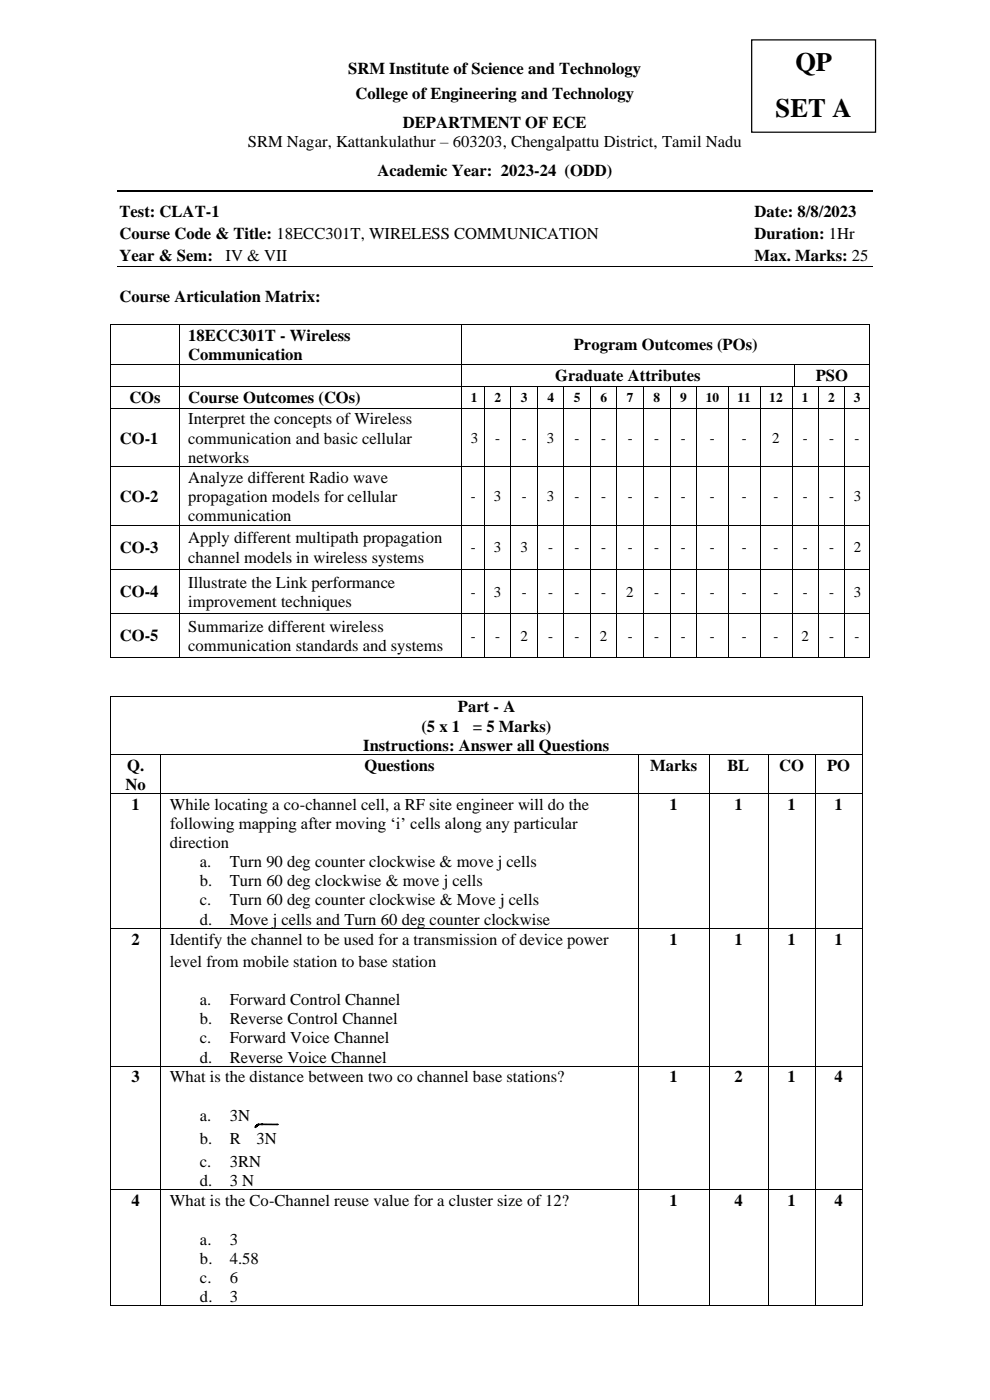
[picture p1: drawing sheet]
<svg xmlns="http://www.w3.org/2000/svg" width="210mm" height="297mm" viewBox="0 0 210 297" stroke-linecap="round" stroke-linejoin="round" font-family="sans-serif">
<path d="M24.9 40.5h160.3" fill="none" stroke="#000" stroke-width=".25"/>
<g fill="none" stroke="#000" stroke-width=".21">
<path d="M24.9 56.6h160.3M23.5 69v8.1M23.5 77.3v4.6M23.6 68.9h14.3M23.6 77.2h14.3M38 69v8.1M38 77.3v4.6M38.1 68.9h59.8M38.1 77.2h59.8M98 69v8.1M98 77.3v4.6M98.1 68.9h86.3"/>
<path d="M98.1 77.2h70.3M168.5 77.3v4.6M168.6 77.2h15.8M184.5 69v8.1M184.5 77.3v4.6M23.5 82v4.6M23.5 86.8v12.2M23.5 99.1v12.2M23.6 82h14.3M23.6 86.7h14.3M23.6 99h14.3M38 82v4.6"/>
<path d="M38 86.8v12.2M38 99.1v12.2M38.1 82h59.8M38.1 86.7h59.8M38.1 99h59.8M98 82v4.6M98 86.8v12.2M98 99.1v12.2M98.1 82h4.6M98.1 86.7h4.6M98.1 99h4.6M102.8 82v4.6"/>
<path d="M102.8 86.8v12.2M102.8 99.1v12.2M102.8 82h5.5M102.8 86.7h5.5M102.8 99h5.5M108.4 82v4.6M108.4 86.8v12.2M108.4 99.1v12.2M108.5 82h5.4M108.5 86.7h5.4M108.5 99h5.4M114 82v4.6"/>
<path d="M114 86.8v12.2M114 99.1v12.2M114.1 82h5.4M114.1 86.7h5.4M114.1 99h5.4M119.6 82v4.6M119.6 86.8v12.2M119.6 99.1v12.2M119.7 82h5.5M119.7 86.7h5.5M119.7 99h5.5M125.2 82v4.6"/>
<path d="M125.2 86.8v12.2M125.2 99.1v12.2M125.3 82h5.5M125.3 86.7h5.5M125.3 99h5.5M130.9 82v4.6M130.9 86.8v12.2M130.9 99.1v12.2M131 82h5.4M131 86.7h5.4M131 99h5.4M136.5 82v4.6"/>
<path d="M136.5 86.8v12.2M136.5 99.1v12.2M136.6 82h5.5M136.6 86.7h5.5M136.6 99h5.5M142.1 82v4.6M142.1 86.8v12.2M142.1 99.1v12.2M142.2 82h5.5M142.2 86.7h5.5M142.2 99h5.5M147.8 82v4.6"/>
<path d="M147.8 86.8v12.2M147.8 99.1v12.2M147.9 82h6.5M147.9 86.7h6.5M147.9 99h6.5M154.5 82v4.6M154.5 86.8v12.2M154.5 99.1v12.2M154.6 82h6.6M154.6 86.7h6.6M154.6 99h6.6M161.2 82v4.6"/>
<path d="M161.2 86.8v12.2M161.2 99.1v12.2M161.3 82h6.6M161.3 86.7h6.6M161.3 99h6.6M168 82v4.6M168 86.8v12.2M168 99.1v12.2M168.1 86.7h5.4M168.1 99h5.4M168.6 82h4.9M173.6 82v4.6"/>
<path d="M173.6 86.8v12.2M173.6 99.1v12.2M173.7 82h5.4M173.7 86.7h5.4M173.7 99h5.4M179.2 82v4.6M179.2 86.8v12.2M179.2 99.1v12.2M179.3 82h5M179.3 86.7h5M179.3 99h5M184.4 82v4.6"/>
<path d="M184.4 86.8v12.2M184.4 99.1v12.2M23.5 111.5v9.2M23.6 111.4h14.3M38 111.5v9.2M38.1 111.4h59.8M98 111.5v9.2M98.1 111.4h4.6M102.8 111.5v9.2M102.8 111.4h5.5M108.4 111.5v9.2M108.5 111.4h5.4"/>
<path d="M114 111.5v9.2M114.1 111.4h5.4M119.6 111.5v9.2M119.7 111.4h5.5M125.2 111.5v9.2M125.3 111.4h5.5M130.9 111.5v9.2M131 111.4h5.4M136.5 111.5v9.2M136.6 111.4h5.5M142.1 111.5v9.2M142.2 111.4h5.5"/>
<path d="M147.8 111.5v9.2M147.9 111.4h6.5M154.5 111.5v9.2M154.6 111.4h6.6M161.2 111.5v9.2M161.3 111.4h6.6M168 111.5v9.2M168.1 111.4h5.4M173.6 111.5v9.2M173.7 111.4h5.4M179.2 111.5v9.2M179.3 111.4h5"/>
<path d="M184.4 111.5v9.2M23.5 120.8v9.2M23.5 130.2v9.2M23.6 120.8h14.3M23.6 130.1h14.3M23.6 139.5h14.3M38 120.8v9.2M38 130.2v9.2M38.1 120.8h59.8M38.1 130.1h59.8M38.1 139.5h59.8M98 120.8v9.2"/>
<path d="M98 130.2v9.2M98.1 120.8h4.6M98.1 130.1h4.6M98.1 139.5h4.6M102.8 120.8v9.2M102.8 130.2v9.2M102.8 120.8h5.5M102.8 130.1h5.5M102.8 139.5h5.5M108.4 120.8v9.2M108.4 130.2v9.2M108.5 120.8h5.4"/>
<path d="M108.5 130.1h5.4M108.5 139.5h5.4M114 120.8v9.2M114 130.2v9.2M114.1 120.8h5.4M114.1 130.1h5.4M114.1 139.5h5.4M119.6 120.8v9.2M119.6 130.2v9.2M119.7 120.8h5.5M119.7 130.1h5.5M119.7 139.5h5.5"/>
<path d="M125.2 120.8v9.2M125.2 130.2v9.2M125.3 120.8h5.5M125.3 130.1h5.5M125.3 139.5h5.5M130.9 120.8v9.2M130.9 130.2v9.2M131 120.8h5.4M131 130.1h5.4M131 139.5h5.4M136.5 120.8v9.2M136.5 130.2v9.2"/>
<path d="M136.6 120.8h5.5M136.6 130.1h5.5M136.6 139.5h5.5M142.1 120.8v9.2M142.1 130.2v9.2M142.2 120.8h5.5M142.2 130.1h5.5M142.2 139.5h5.5M147.8 120.8v9.2M147.8 130.2v9.2M147.9 120.8h6.5M147.9 130.1h6.5"/>
<path d="M147.9 139.5h6.5M154.5 120.8v9.2M154.5 130.2v9.2M154.6 120.8h6.6M154.6 130.1h6.6M154.6 139.5h6.6M161.2 120.8v9.2M161.2 130.2v9.2M161.3 120.8h6.6M161.3 130.1h6.6M161.3 139.5h6.6M168 120.8v9.2"/>
<path d="M168 130.2v9.2M168.1 120.8h5.4M168.1 130.1h5.4M168.1 139.5h5.4M173.6 120.8v9.2M173.6 130.2v9.2M173.7 120.8h5.4M173.7 130.1h5.4M173.7 139.5h5.4M179.2 120.8v9.2M179.2 130.2v9.2M179.3 120.8h5"/>
<path d="M179.3 130.1h5M179.3 139.5h5M184.4 120.8v9.2M184.4 130.2v9.2M23.5 147.8v12.2M23.6 147.8h159.3M183 147.8v12.2M23.5 160.2v8.1M23.5 168.5v28.4M23.6 160.1h10.4M23.6 168.4h10.4M34.1 160.2v8.1"/>
<path d="M34.1 168.5v28.4M34.2 160.1h101.2M34.2 168.4h101.2M135.4 160.2v8.1M135.4 168.5v28.4M135.5 160.1h14.9M135.5 168.4h14.9M150.4 160.2v8.1M150.4 168.5v28.4M150.5 160.1h12.4M150.5 168.4h12.4M163 160.2v8.1"/>
<path d="M163 168.5v28.4M163.1 160.1h9.8M163.1 168.4h9.8M173 160.2v8.1M173 168.5v28.4M173.1 160.1h9.8M173.1 168.4h9.8M183 160.2v8.1M183 168.5v28.4M23.5 197.1v29.1M23.6 197h10.4M34.1 197.1v29.1"/>
<path d="M34.2 197h101.2M135.4 197.1v29.1M135.5 197h14.9M150.4 197.1v29.1M150.5 197h12.4M163 197.1v29.1M163.1 197h9.8M173 197.1v29.1M173.1 197h9.8M183 197.1v29.1M23.5 226.3v26M23.6 226.3h10.4"/>
<path d="M34.1 226.3v26M34.2 226.3h101.2M135.4 226.3v26M135.5 226.3h14.9M150.4 226.3v26M150.5 226.3h12.4M163 226.3v26M163.1 226.3h9.8M173 226.3v26M173.1 226.3h9.8M183 226.3v26M23.5 252.5v24.4"/>
<path d="M23.6 252.4h10.4M34.1 252.5v24.4M34.2 252.4h101.2M135.4 252.5v24.4M135.5 252.4h14.9M150.4 252.5v24.4M150.5 252.4h12.4M163 252.5v24.4M163.1 252.4h9.8M173 252.5v24.4M173.1 252.4h9.8M183 252.5v24.4"/>
<path d="M23.6 277h10.4M34.2 277h101.2M135.5 277h14.9M150.5 277h12.4M163.1 277h9.8M173.1 277h9.8"/>
</g>
<g fill="#000">
<path d="M23.4 68.8h.2v.2h-.2z" fill-rule="evenodd"/>
<path d="M23.4 68.8h.2v.2h-.2z" fill-rule="evenodd"/>
<path d="M23.4 77.1h.2v.2h-.2z" fill-rule="evenodd"/>
<path d="M37.9 68.8h.2v.2h-.2z" fill-rule="evenodd"/>
<path d="M37.9 77.1h.2v.2h-.2z" fill-rule="evenodd"/>
<path d="M97.9 68.8h.2v.2h-.2z" fill-rule="evenodd"/>
<path d="M97.9 77.1h.2v.2h-.2z" fill-rule="evenodd"/>
<path d="M168.4 77.1h.2v.2h-.2z" fill-rule="evenodd"/>
<path d="M184.4 68.8h.2v.2h-.2z" fill-rule="evenodd"/>
<path d="M184.4 68.8h.2v.2h-.2z" fill-rule="evenodd"/>
<path d="M184.4 77.1h.2v.2h-.2z" fill-rule="evenodd"/>
<path d="M23.4 81.9h.2v.1h-.2z" fill-rule="evenodd"/>
<path d="M23.4 86.6h.2v.1h-.2z" fill-rule="evenodd"/>
<path d="M23.4 99h.2v.1h-.2z" fill-rule="evenodd"/>
<path d="M37.9 81.9h.2v.1h-.2z" fill-rule="evenodd"/>
<path d="M37.9 86.6h.2v.1h-.2z" fill-rule="evenodd"/>
<path d="M37.9 99h.2v.1h-.2z" fill-rule="evenodd"/>
<path d="M97.9 81.9h.2v.1h-.2z" fill-rule="evenodd"/>
<path d="M97.9 86.6h.2v.1h-.2z" fill-rule="evenodd"/>
<path d="M97.9 99h.2v.1h-.2z" fill-rule="evenodd"/>
<path d="M102.7 81.9h.1v.1h-.1z" fill-rule="evenodd"/>
<path d="M102.7 86.6h.1v.1h-.1z" fill-rule="evenodd"/>
<path d="M102.7 99h.1v.1h-.1z" fill-rule="evenodd"/>
<path d="M108.3 81.9h.2v.1h-.2z" fill-rule="evenodd"/>
<path d="M108.3 86.6h.2v.1h-.2z" fill-rule="evenodd"/>
<path d="M108.3 99h.2v.1h-.2z" fill-rule="evenodd"/>
<path d="M113.9 81.9h.2v.1h-.2z" fill-rule="evenodd"/>
<path d="M113.9 86.6h.2v.1h-.2z" fill-rule="evenodd"/>
<path d="M113.9 99h.2v.1h-.2z" fill-rule="evenodd"/>
<path d="M119.5 81.9h.2v.1h-.2z" fill-rule="evenodd"/>
<path d="M119.5 86.6h.2v.1h-.2z" fill-rule="evenodd"/>
<path d="M119.5 99h.2v.1h-.2z" fill-rule="evenodd"/>
<path d="M125.2 81.9h.1v.1h-.1z" fill-rule="evenodd"/>
<path d="M125.2 86.6h.1v.1h-.1z" fill-rule="evenodd"/>
<path d="M125.2 99h.1v.1h-.1z" fill-rule="evenodd"/>
<path d="M130.8 81.9h.2v.1h-.2z" fill-rule="evenodd"/>
<path d="M130.8 86.6h.2v.1h-.2z" fill-rule="evenodd"/>
<path d="M130.8 99h.2v.1h-.2z" fill-rule="evenodd"/>
<path d="M136.4 81.9h.2v.1h-.2z" fill-rule="evenodd"/>
<path d="M136.4 86.6h.2v.1h-.2z" fill-rule="evenodd"/>
<path d="M136.4 99h.2v.1h-.2z" fill-rule="evenodd"/>
<path d="M142.1 81.9h.1v.1h-.1z" fill-rule="evenodd"/>
<path d="M142.1 86.6h.1v.1h-.1z" fill-rule="evenodd"/>
<path d="M142.1 99h.1v.1h-.1z" fill-rule="evenodd"/>
<path d="M147.7 81.9h.2v.1h-.2z" fill-rule="evenodd"/>
<path d="M147.7 86.6h.2v.1h-.2z" fill-rule="evenodd"/>
<path d="M147.7 99h.2v.1h-.2z" fill-rule="evenodd"/>
<path d="M154.4 81.9h.2v.1h-.2z" fill-rule="evenodd"/>
<path d="M154.4 86.6h.2v.1h-.2z" fill-rule="evenodd"/>
<path d="M154.4 99h.2v.1h-.2z" fill-rule="evenodd"/>
<path d="M161.2 81.9h.1v.1h-.1z" fill-rule="evenodd"/>
<path d="M161.2 86.6h.1v.1h-.1z" fill-rule="evenodd"/>
<path d="M161.2 99h.1v.1h-.1z" fill-rule="evenodd"/>
<path d="M167.9 81.9h.2v.1h-.2z" fill-rule="evenodd"/>
<path d="M167.9 86.6h.2v.1h-.2z" fill-rule="evenodd"/>
<path d="M167.9 99h.2v.1h-.2z" fill-rule="evenodd"/>
<path d="M168.1 81.9h.3v.1h-.3z" fill-rule="evenodd"/>
<path d="M168.4 81.9h.2v.1h-.2z" fill-rule="evenodd"/>
<path d="M173.5 81.9h.2v.1h-.2z" fill-rule="evenodd"/>
<path d="M173.5 86.6h.2v.1h-.2z" fill-rule="evenodd"/>
<path d="M173.5 99h.2v.1h-.2z" fill-rule="evenodd"/>
<path d="M179.1 81.9h.2v.1h-.2z" fill-rule="evenodd"/>
<path d="M179.1 86.6h.2v.1h-.2z" fill-rule="evenodd"/>
<path d="M179.1 99h.2v.1h-.2z" fill-rule="evenodd"/>
<path d="M184.3 81.9h.1v.1h-.1z" fill-rule="evenodd"/>
<path d="M184.3 86.6h.1v.1h-.1z" fill-rule="evenodd"/>
<path d="M184.3 99h.1v.1h-.1z" fill-rule="evenodd"/>
<path d="M23.4 111.3h.2v.2h-.2z" fill-rule="evenodd"/>
<path d="M37.9 111.3h.2v.2h-.2z" fill-rule="evenodd"/>
<path d="M97.9 111.3h.2v.2h-.2z" fill-rule="evenodd"/>
<path d="M102.7 111.3h.1v.2h-.1z" fill-rule="evenodd"/>
<path d="M108.3 111.3h.2v.2h-.2z" fill-rule="evenodd"/>
<path d="M113.9 111.3h.2v.2h-.2z" fill-rule="evenodd"/>
<path d="M119.5 111.3h.2v.2h-.2z" fill-rule="evenodd"/>
<path d="M125.2 111.3h.1v.2h-.1z" fill-rule="evenodd"/>
<path d="M130.8 111.3h.2v.2h-.2z" fill-rule="evenodd"/>
<path d="M136.4 111.3h.2v.2h-.2z" fill-rule="evenodd"/>
<path d="M142.1 111.3h.1v.2h-.1z" fill-rule="evenodd"/>
<path d="M147.7 111.3h.2v.2h-.2z" fill-rule="evenodd"/>
<path d="M154.4 111.3h.2v.2h-.2z" fill-rule="evenodd"/>
<path d="M161.2 111.3h.1v.2h-.1z" fill-rule="evenodd"/>
<path d="M167.9 111.3h.2v.2h-.2z" fill-rule="evenodd"/>
<path d="M173.5 111.3h.2v.2h-.2z" fill-rule="evenodd"/>
<path d="M179.1 111.3h.2v.2h-.2z" fill-rule="evenodd"/>
<path d="M184.3 111.3h.1v.2h-.1z" fill-rule="evenodd"/>
<path d="M23.4 120.7h.2v.1h-.2z" fill-rule="evenodd"/>
<path d="M23.4 130h.2v.2h-.2z" fill-rule="evenodd"/>
<path d="M23.4 139.4h.2v.2h-.2z" fill-rule="evenodd"/>
<path d="M23.4 139.4h.2v.2h-.2z" fill-rule="evenodd"/>
<path d="M37.9 120.7h.2v.1h-.2z" fill-rule="evenodd"/>
<path d="M37.9 130h.2v.2h-.2z" fill-rule="evenodd"/>
<path d="M37.9 139.4h.2v.2h-.2z" fill-rule="evenodd"/>
<path d="M97.9 120.7h.2v.1h-.2z" fill-rule="evenodd"/>
<path d="M97.9 130h.2v.2h-.2z" fill-rule="evenodd"/>
<path d="M97.9 139.4h.2v.2h-.2z" fill-rule="evenodd"/>
<path d="M102.7 120.7h.1v.1h-.1z" fill-rule="evenodd"/>
<path d="M102.7 130h.1v.2h-.1z" fill-rule="evenodd"/>
<path d="M102.7 139.4h.1v.2h-.1z" fill-rule="evenodd"/>
<path d="M108.3 120.7h.2v.1h-.2z" fill-rule="evenodd"/>
<path d="M108.3 130h.2v.2h-.2z" fill-rule="evenodd"/>
<path d="M108.3 139.4h.2v.2h-.2z" fill-rule="evenodd"/>
<path d="M113.9 120.7h.2v.1h-.2z" fill-rule="evenodd"/>
<path d="M113.9 130h.2v.2h-.2z" fill-rule="evenodd"/>
<path d="M113.9 139.4h.2v.2h-.2z" fill-rule="evenodd"/>
<path d="M119.5 120.7h.2v.1h-.2z" fill-rule="evenodd"/>
<path d="M119.5 130h.2v.2h-.2z" fill-rule="evenodd"/>
<path d="M119.5 139.4h.2v.2h-.2z" fill-rule="evenodd"/>
<path d="M125.2 120.7h.1v.1h-.1z" fill-rule="evenodd"/>
<path d="M125.2 130h.1v.2h-.1z" fill-rule="evenodd"/>
<path d="M125.2 139.4h.1v.2h-.1z" fill-rule="evenodd"/>
<path d="M130.8 120.7h.2v.1h-.2z" fill-rule="evenodd"/>
<path d="M130.8 130h.2v.2h-.2z" fill-rule="evenodd"/>
<path d="M130.8 139.4h.2v.2h-.2z" fill-rule="evenodd"/>
<path d="M136.4 120.7h.2v.1h-.2z" fill-rule="evenodd"/>
<path d="M136.4 130h.2v.2h-.2z" fill-rule="evenodd"/>
<path d="M136.4 139.4h.2v.2h-.2z" fill-rule="evenodd"/>
<path d="M142.1 120.7h.1v.1h-.1z" fill-rule="evenodd"/>
<path d="M142.1 130h.1v.2h-.1z" fill-rule="evenodd"/>
<path d="M142.1 139.4h.1v.2h-.1z" fill-rule="evenodd"/>
<path d="M147.7 120.7h.2v.1h-.2z" fill-rule="evenodd"/>
<path d="M147.7 130h.2v.2h-.2z" fill-rule="evenodd"/>
<path d="M147.7 139.4h.2v.2h-.2z" fill-rule="evenodd"/>
<path d="M154.4 120.7h.2v.1h-.2z" fill-rule="evenodd"/>
<path d="M154.4 130h.2v.2h-.2z" fill-rule="evenodd"/>
<path d="M154.4 139.4h.2v.2h-.2z" fill-rule="evenodd"/>
<path d="M161.2 120.7h.1v.1h-.1z" fill-rule="evenodd"/>
<path d="M161.2 130h.1v.2h-.1z" fill-rule="evenodd"/>
<path d="M161.2 139.4h.1v.2h-.1z" fill-rule="evenodd"/>
<path d="M167.9 120.7h.2v.1h-.2z" fill-rule="evenodd"/>
<path d="M167.9 130h.2v.2h-.2z" fill-rule="evenodd"/>
<path d="M167.9 139.4h.2v.2h-.2z" fill-rule="evenodd"/>
<path d="M173.5 120.7h.2v.1h-.2z" fill-rule="evenodd"/>
<path d="M173.5 130h.2v.2h-.2z" fill-rule="evenodd"/>
<path d="M173.5 139.4h.2v.2h-.2z" fill-rule="evenodd"/>
<path d="M179.1 120.7h.2v.1h-.2z" fill-rule="evenodd"/>
<path d="M179.1 130h.2v.2h-.2z" fill-rule="evenodd"/>
<path d="M179.1 139.4h.2v.2h-.2z" fill-rule="evenodd"/>
<path d="M184.3 120.7h.1v.1h-.1z" fill-rule="evenodd"/>
<path d="M184.3 130h.1v.2h-.1z" fill-rule="evenodd"/>
<path d="M184.3 139.4h.1v.2h-.1z" fill-rule="evenodd"/>
<path d="M184.3 139.4h.1v.2h-.1z" fill-rule="evenodd"/>
<path d="M23.4 147.7h.2v.1h-.2z" fill-rule="evenodd"/>
<path d="M23.4 147.7h.2v.1h-.2z" fill-rule="evenodd"/>
<path d="M182.9 147.7h.1v.1h-.1z" fill-rule="evenodd"/>
<path d="M182.9 147.7h.1v.1h-.1z" fill-rule="evenodd"/>
<path d="M23.4 160h.2v.2h-.2z" fill-rule="evenodd"/>
<path d="M23.4 168.3h.2v.2h-.2z" fill-rule="evenodd"/>
<path d="M34 160h.2v.2h-.2z" fill-rule="evenodd"/>
<path d="M34 168.3h.2v.2h-.2z" fill-rule="evenodd"/>
<path d="M135.4 160h.1v.2h-.1z" fill-rule="evenodd"/>
<path d="M135.4 168.3h.1v.2h-.1z" fill-rule="evenodd"/>
<path d="M150.4 160h.1v.2h-.1z" fill-rule="evenodd"/>
<path d="M150.4 168.3h.1v.2h-.1z" fill-rule="evenodd"/>
<path d="M162.9 160h.2v.2h-.2z" fill-rule="evenodd"/>
<path d="M162.9 168.3h.2v.2h-.2z" fill-rule="evenodd"/>
<path d="M172.9 160h.2v.2h-.2z" fill-rule="evenodd"/>
<path d="M172.9 168.3h.2v.2h-.2z" fill-rule="evenodd"/>
<path d="M182.9 160h.1v.2h-.1z" fill-rule="evenodd"/>
<path d="M182.9 168.3h.1v.2h-.1z" fill-rule="evenodd"/>
<path d="M23.4 196.9h.2v.2h-.2z" fill-rule="evenodd"/>
<path d="M34 196.9h.2v.2h-.2z" fill-rule="evenodd"/>
<path d="M135.4 196.9h.1v.2h-.1z" fill-rule="evenodd"/>
<path d="M150.4 196.9h.1v.2h-.1z" fill-rule="evenodd"/>
<path d="M162.9 196.9h.2v.2h-.2z" fill-rule="evenodd"/>
<path d="M172.9 196.9h.2v.2h-.2z" fill-rule="evenodd"/>
<path d="M182.9 196.9h.1v.2h-.1z" fill-rule="evenodd"/>
<path d="M23.4 226.2h.2v.1h-.2z" fill-rule="evenodd"/>
<path d="M34 226.2h.2v.1h-.2z" fill-rule="evenodd"/>
<path d="M135.4 226.2h.1v.1h-.1z" fill-rule="evenodd"/>
<path d="M150.4 226.2h.1v.1h-.1z" fill-rule="evenodd"/>
<path d="M162.9 226.2h.2v.1h-.2z" fill-rule="evenodd"/>
<path d="M172.9 226.2h.2v.1h-.2z" fill-rule="evenodd"/>
<path d="M182.9 226.2h.1v.1h-.1z" fill-rule="evenodd"/>
<path d="M23.4 252.3h.2v.2h-.2z" fill-rule="evenodd"/>
<path d="M34 252.3h.2v.2h-.2z" fill-rule="evenodd"/>
<path d="M135.4 252.3h.1v.2h-.1z" fill-rule="evenodd"/>
<path d="M150.4 252.3h.1v.2h-.1z" fill-rule="evenodd"/>
<path d="M162.9 252.3h.2v.2h-.2z" fill-rule="evenodd"/>
<path d="M172.9 252.3h.2v.2h-.2z" fill-rule="evenodd"/>
<path d="M182.9 252.3h.1v.2h-.1z" fill-rule="evenodd"/>
<path d="M23.4 276.9h.2v.2h-.2z" fill-rule="evenodd"/>
<path d="M23.4 276.9h.2v.2h-.2z" fill-rule="evenodd"/>
<path d="M34 276.9h.2v.2h-.2z" fill-rule="evenodd"/>
<path d="M135.4 276.9h.1v.2h-.1z" fill-rule="evenodd"/>
<path d="M150.4 276.9h.1v.2h-.1z" fill-rule="evenodd"/>
<path d="M162.9 276.9h.2v.2h-.2z" fill-rule="evenodd"/>
<path d="M172.9 276.9h.2v.2h-.2z" fill-rule="evenodd"/>
<path d="M182.9 276.9h.1v.2h-.1z" fill-rule="evenodd"/>
<path d="M182.9 276.9h.1v.2h-.1z" fill-rule="evenodd"/>
</g>
<path d="M159.5 8.5h26.2v19.5h-26.2z" fill-rule="evenodd" fill="#fff"/>
<path d="M159.5 8.5h26.2v19.5h-26.2z" fill="none" stroke="#000" stroke-width=".26"/>
<g fill="#000">
<path d="M54 239.2a.2 .2 0 0 1 .4 0 .2 .2 0 0 1-.4 0zM54 239.1l.4 .1zM54 239.1a.2 .2 0 0 1 .4 0 .2 .2 0 0 1-.4 0zM54.1 238.9l.3 .2v.1l-.4-.2zM54.1 239a.18 .18 0 0 1 .3 0 .18 .18 0 0 1-.3 0zM54.1 238.9l.2-.2 .2 .3-.1 .1zM54.2 238.9a.18 .18 0 0 1 .3 0 .18 .18 0 0 1-.3 0zM54.3 238.7l.2-.1 .2 .2-.2 .2zM54.4 238.7a.18 .18 0 0 1 .3 0 .18 .18 0 0 1-.3 0zM54.5 238.5l.2-.1 .2 .2-.2 .2zM54.6 238.5a.15 .15 0 0 1 .3 0 .15 .15 0 0 1-.3 0z"/>
<path d="M54.2 239a.2 .2 0 0 1 .4 0 .2 .2 0 0 1-.4 0zM54.3 238.8l.2 .3zM54.2 238.9a.2 .2 0 0 1 .4 0 .2 .2 0 0 1-.4 0zM54.3 238.8l.3 .2zM54.3 238.9a.17 .17 0 0 1 .3 0 .17 .17 0 0 1-.3 0zM54.3 238.7l.3 .3zM54.3 238.8a.17 .17 0 0 1 .3 0 .17 .17 0 0 1-.3 0zM54.4 238.7l.2 .2zM54.3 238.8a.2 .2 0 0 1 .4 0 .2 .2 0 0 1-.4 0zM54.4 238.6l.2 .3zM54.4 238.8a.17 .17 0 0 1 .3 0 .17 .17 0 0 1-.3 0zM54.5 238.6l.2 .3zM54.5 238.6h.2v.2h-.2zM54.5 238.6l.2 .2zM54.4 238.7a.2 .2 0 0 1 .4 0 .2 .2 0 0 1-.4 0zM54.5 238.5l.2 .3zM54.5 238.6a.17 .17 0 0 1 .3 0 .17 .17 0 0 1-.3 0zM54.5 238.5l.3 .3zM54.5 238.6a.17 .17 0 0 1 .3 0 .17 .17 0 0 1-.3 0zM54.6 238.5l.2 .3zM54.5 238.6a.2 .2 0 0 1 .4 0 .2 .2 0 0 1-.4 0zM54.7 238.4v.4zM54.6 238.6a.17 .17 0 0 1 .3 0 .17 .17 0 0 1-.3 0zM54.6 238.5l.3 .2zM54.6 238.6a.17 .17 0 0 1 .3 0 .17 .17 0 0 1-.3 0zM54.7 238.4h.2v.3zM54.7 238.6a.2 .2 0 0 1 .4 0 .2 .2 0 0 1-.4 0zM54.9 238.4h.6v.3h-.6zM55.3 238.5a.2 .2 0 0 1 .4 0 .2 .2 0 0 1-.4 0zM55.5 238.4h.2v.3h-.2zM55.5 238.5a.2 .2 0 0 1 .4 0 .2 .2 0 0 1-.4 0zM55.7 238.4h3.1v.3h-3.1zM58.6 238.6a.2 .2 0 0 1 .4 0 .2 .2 0 0 1-.4 0zM58.8 238.4h.2v.3h-.2zM58.9 238.6a.13 .13 0 0 1 .2 0 .13 .13 0 0 1-.2 0z"/>
</g>
<g font-size="5.6">
<text x="168.7" y="15.1">QP</text>
<text x="164.5" y="24.8">SET A</text>
</g>
<g font-size="3.5">
<text x="73.9" y="15.8">SRM Institute of Science and Technology</text>
<text x="75.4" y="20.9">College of Engineering and Technology</text>
<text x="85.5" y="27.1">DEPARTMENT OF ECE</text>
<text x="52.6" y="31.2">SRM Nagar, Kattankulathur – 603203, Chengalpattu District, Tamil Nadu</text>
<text x="80.1" y="37.3">Academic Year: 2023-24 (ODD)</text>
<text x="25.4" y="46.1">Test: CLAT-1</text>
<text x="160.1" y="46.1">Date: 8/8/2023</text>
<text x="25.4" y="50.7">Course Code &amp; Title: 18ECC301T, WIRELESS COMMUNICATION</text>
<text x="160.1" y="50.7">Duration: 1Hr</text>
<text x="25.4" y="55.4">Year &amp; Sem:</text>
<text x="47.8" y="55.4">IV &amp; VII</text>
<text x="160.1" y="55.4">Max. Marks: 25</text>
<text x="25.4" y="64">Course Articulation Matrix:</text>
<text x="39.9" y="72.3">18ECC301T - Wireless</text>
<text x="39.9" y="76.4">Communication</text>
<text x="121.7" y="74.3">Program Outcomes (POs)</text>
<text x="117.8" y="80.9">Graduate Attributes</text>
<text x="173.1" y="80.9">PSO</text>
<text x="27.4" y="85.6">COs</text>
<text x="39.9" y="85.6">Course Outcomes (COs)</text>
<text x="25.4" y="94.1">CO-1</text>
<text x="39.9" y="90.1">Interpret the concepts of Wireless</text>
<text x="39.9" y="94.1">communication and basic cellular</text>
<text x="39.9" y="98.2">networks</text>
<text x="25.4" y="106.5">CO-2</text>
<text x="39.9" y="102.4">Analyze different Radio wave</text>
<text x="39.9" y="106.5">propagation models for cellular</text>
<text x="39.9" y="110.5">communication</text>
<text x="25.4" y="117.3">CO-3</text>
<text x="39.9" y="115.3">Apply different multipath propagation</text>
<text x="39.9" y="119.4">channel models in wireless systems</text>
<text x="39.9" y="124.7">Illustrate the Link performance</text>
<text x="25.4" y="126.7">CO-4</text>
<text x="39.9" y="128.7">improvement techniques</text>
<text x="25.4" y="136.1">CO-5</text>
<text x="39.9" y="134">Summarize different wireless</text>
<text x="39.9" y="138.1">communication standards and systems</text>
<text x="89.4" y="155.2">(5 x 1</text>
<text x="97.1" y="151.1">Part - A</text>
<text x="100.3" y="155.2">= 5 Marks)</text>
<text x="77.1" y="159.3">Instructions: Answer all Questions</text>
<text x="26.6" y="167.6">No</text>
<text x="27" y="163.5">Q.</text>
<text x="77.3" y="163.5">Questions</text>
<text x="137.9" y="163.5">Marks</text>
<text x="154.3" y="163.5">BL</text>
<text x="165.3" y="163.5">CO</text>
<text x="175.5" y="163.5">PO</text>
<text x="27.9" y="171.8">1</text>
<text x="36" y="171.8">While locating a co-channel cell, a RF site engineer will do the</text>
<text x="142.1" y="171.8">1</text>
<text x="155.8" y="171.8">1</text>
<text x="167" y="171.8">1</text>
<text x="177" y="171.8">1</text>
<text x="36" y="175.8">following mapping after moving ‘i’ cells along any particular</text>
<text x="36" y="179.9">direction</text>
<text x="42.4" y="184">a.</text>
<text x="48.7" y="184">Turn 90 deg counter clockwise &amp; move j cells</text>
<text x="42.4" y="188">b.</text>
<text x="48.7" y="188">Turn 60 deg clockwise &amp; move j cells</text>
<text x="42.4" y="192.1">c.</text>
<text x="42.4" y="196.2">d.</text>
<text x="48.7" y="192.1">Turn 60 deg counter clockwise &amp; Move j cells</text>
<text x="48.7" y="196.2">Move j cells and Turn 60 deg counter clockwise</text>
<text x="27.9" y="200.4">2</text>
<text x="36" y="200.4">Identify the channel to be used for a transmission of device power</text>
<text x="142.1" y="200.4">1</text>
<text x="155.8" y="200.4">1</text>
<text x="167" y="200.4">1</text>
<text x="177" y="200.4">1</text>
<text x="36" y="205">level from mobile station to base station</text>
<text x="42.4" y="213.2">a.</text>
<text x="48.7" y="213.2">Forward Control Channel</text>
<text x="42.4" y="217.3">b.</text>
<text x="42.4" y="221.4">c.</text>
<text x="48.7" y="217.3">Reverse Control Channel</text>
<text x="48.7" y="221.4">Forward Voice Channel</text>
<text x="42.4" y="225.4">d.</text>
<text x="48.7" y="225.4">Reverse Voice Channel</text>
<text x="27.9" y="229.7">3</text>
<text x="36" y="229.7">What is the distance between two co channel base stations?</text>
<text x="142.1" y="229.7">1</text>
<text x="155.8" y="229.7">2</text>
<text x="167" y="229.7">1</text>
<text x="177" y="229.7">4</text>
<text x="42.4" y="237.8">a.</text>
<text x="48.7" y="237.8">3N</text>
<text x="42.4" y="242.6">b.</text>
<text x="48.7" y="242.6">R</text>
<text x="54.4" y="242.6">3N</text>
<text x="42.4" y="247.5">c.</text>
<text x="42.4" y="251.6">d.</text>
<text x="48.7" y="247.5">3RN</text>
<text x="48.7" y="251.6">3 N</text>
<text x="27.9" y="255.8">4</text>
<text x="36" y="255.8">What is the Co-Channel reuse value for a cluster size of 12?</text>
<text x="142.1" y="255.8">1</text>
<text x="155.8" y="255.8">4</text>
<text x="167" y="255.8">1</text>
<text x="177" y="255.8">4</text>
<text x="42.4" y="264">a.</text>
<text x="42.4" y="268.1">b.</text>
<text x="48.7" y="264">3</text>
<text x="48.7" y="268.1">4.58</text>
<text x="42.4" y="272.1">c.</text>
<text x="48.7" y="272.1">6</text>
<text x="42.4" y="276.2">d.</text>
<text x="48.7" y="276.2">3</text>
</g>
<g font-size="3.2">
<text x="99.9" y="94">3</text>
<text x="105" y="94">-</text>
<text x="110.7" y="94">-</text>
<text x="116" y="94">3</text>
<text x="121.9" y="94">-</text>
<text x="127.5" y="94">-</text>
<text x="133.2" y="94">-</text>
<text x="138.8" y="94">-</text>
<text x="144.4" y="94">-</text>
<text x="150.6" y="94">-</text>
<text x="157.3" y="94">-</text>
<text x="163.8" y="94">2</text>
<text x="170.3" y="94">-</text>
<text x="175.9" y="94">-</text>
<text x="181.3" y="94">-</text>
<text x="99.9" y="106.4">-</text>
<text x="104.8" y="106.4">3</text>
<text x="110.7" y="106.4">-</text>
<text x="116" y="106.4">3</text>
<text x="121.9" y="106.4">-</text>
<text x="127.5" y="106.4">-</text>
<text x="133.2" y="106.4">-</text>
<text x="138.8" y="106.4">-</text>
<text x="144.4" y="106.4">-</text>
<text x="150.6" y="106.4">-</text>
<text x="157.3" y="106.4">-</text>
<text x="164.1" y="106.4">-</text>
<text x="170.3" y="106.4">-</text>
<text x="175.9" y="106.4">-</text>
<text x="181.1" y="106.4">3</text>
<text x="99.9" y="117.2">-</text>
<text x="104.8" y="117.2">3</text>
<text x="110.4" y="117.2">3</text>
<text x="116.3" y="117.2">-</text>
<text x="121.9" y="117.2">-</text>
<text x="127.5" y="117.2">-</text>
<text x="133.2" y="117.2">-</text>
<text x="138.8" y="117.2">-</text>
<text x="144.4" y="117.2">-</text>
<text x="150.6" y="117.2">-</text>
<text x="157.3" y="117.2">-</text>
<text x="164.1" y="117.2">-</text>
<text x="170.3" y="117.2">-</text>
<text x="175.9" y="117.2">-</text>
<text x="181.1" y="117.2">2</text>
<text x="99.9" y="126.6">-</text>
<text x="104.8" y="126.6">3</text>
<text x="110.7" y="126.6">-</text>
<text x="116.3" y="126.6">-</text>
<text x="121.9" y="126.6">-</text>
<text x="127.5" y="126.6">-</text>
<text x="132.9" y="126.6">2</text>
<text x="138.8" y="126.6">-</text>
<text x="144.4" y="126.6">-</text>
<text x="150.6" y="126.6">-</text>
<text x="157.3" y="126.6">-</text>
<text x="164.1" y="126.6">-</text>
<text x="170.3" y="126.6">-</text>
<text x="175.9" y="126.6">-</text>
<text x="181.1" y="126.6">3</text>
<text x="99.9" y="135.9">-</text>
<text x="105" y="135.9">-</text>
<text x="110.4" y="135.9">2</text>
<text x="116.3" y="135.9">-</text>
<text x="121.9" y="135.9">-</text>
<text x="127.2" y="135.9">2</text>
<text x="133.2" y="135.9">-</text>
<text x="138.8" y="135.9">-</text>
<text x="144.4" y="135.9">-</text>
<text x="150.6" y="135.9">-</text>
<text x="157.3" y="135.9">-</text>
<text x="164.1" y="135.9">-</text>
<text x="170" y="135.9">2</text>
<text x="175.9" y="135.9">-</text>
<text x="181.3" y="135.9">-</text>
</g>
<g font-size="2.8">
<text x="99.9" y="85.4">1</text>
<text x="104.9" y="85.4">2</text>
<text x="110.5" y="85.4">3</text>
<text x="116.1" y="85.4">4</text>
<text x="121.7" y="85.4">5</text>
<text x="127.4" y="85.4">6</text>
<text x="133" y="85.4">7</text>
<text x="138.6" y="85.4">8</text>
<text x="144.3" y="85.4">9</text>
<text x="149.7" y="85.4">10</text>
<text x="156.5" y="85.4">11</text>
<text x="163.2" y="85.4">12</text>
<text x="170.1" y="85.4">1</text>
<text x="175.7" y="85.4">2</text>
<text x="181.1" y="85.4">3</text>
</g>
</svg>
